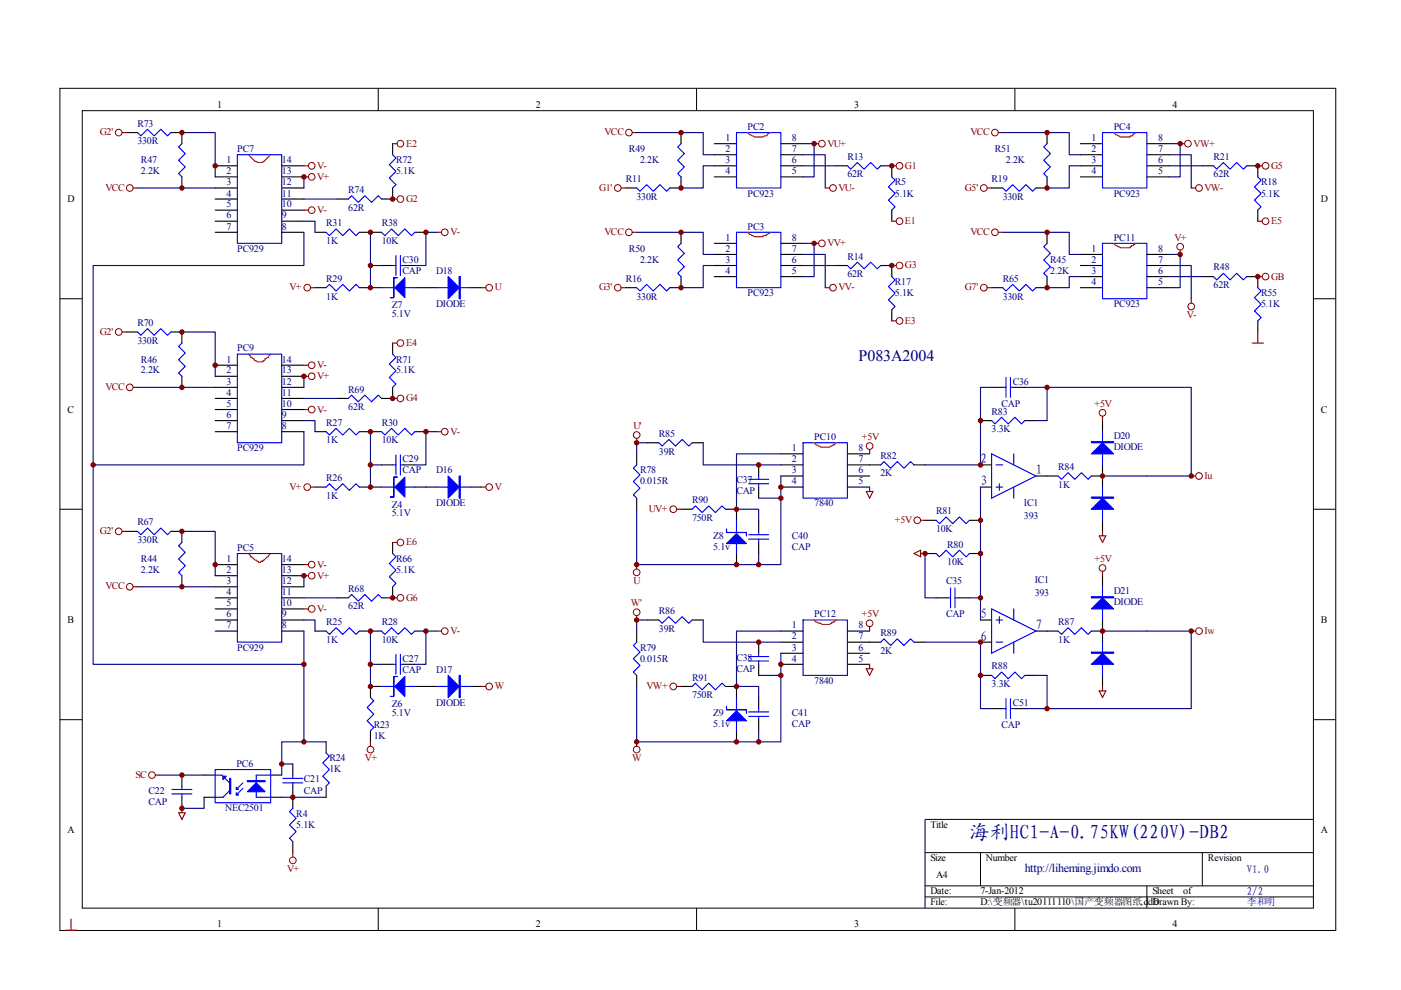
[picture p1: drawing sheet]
<svg xmlns="http://www.w3.org/2000/svg" width="297mm" height="210mm" viewBox="0 0 297 210" stroke-linecap="round" stroke-linejoin="round" font-family="sans-serif">
<g fill="none" stroke="#000" stroke-width=".21">
<path d="M12.7 18.7h270.5v178.6h-270.5zM80.2 18.7v4.7M147.7 18.7v4.7M215.2 18.7v4.7M17.4 23.5h261.1v169h-261.1zM12.7 63.3h4.7M278.4 63.3h4.7M12.7 108h4.7M278.4 108h4.7M12.7 152.6h4.7M278.4 152.6h4.7M278.4 173.7h-82.3v18.8"/>
<path d="M80.2 192.5v4.7M147.7 192.5v4.7M196.1 180.8h82.3M196.1 187.8h82.3M196.1 190.2h82.3M207.9 180.8v7M215.2 192.5v4.7M243.2 187.8v4.7M254.9 180.8v7"/>
</g>
<g fill="none" stroke="#800000" stroke-width=".23">
<path d="M25.9 28.1h.9M28.2 39.9h1M64.4 35.2h1M64.4 37.5h1M83.2 30.5h1M131.7 39.9h.9M134 28.1h1M172.6 30.5h1M175 39.9h.9M189.1 35.2h.9M209.3 39.9h.9M211.6 28.1h1"/>
<path d="M250.2 30.5h1M252.6 39.9h.9M266.7 35.2h.9M64.4 44.6h1M83.2 42.2h1M92.7 49.3h.9M134 49.3h1M172.6 51.6h1M189.1 46.9h.9M189.1 56.3h.9M211.6 49.3h1M250.2 53v.9"/>
<path d="M266.7 46.9h.9M266.7 58.6h.9M25.9 70.4h.9M64.4 79.8h1M64.4 77.4h1M65.8 61h1M83.2 72.7h1M102.1 61h.9M131.7 61h.9M175 61h.9M189.1 68h.9M209.3 61h.9"/>
<path d="M252.6 63.3v1M265.5 72.7h2.4M266.7 70.4v2.3M28.2 82.1h1M64.4 86.8h1M83.2 84.5h1M92.7 91.5h.9M135 92.9v1M184.4 95.3v.9M233.8 88.2v1M25.9 112.7h.9M64.4 119.7h1"/>
<path d="M65.8 103.3h1M83.2 115h1M102.1 103.3h.9M135 119.7v1M143.5 108h.9M183.7 104.2h1.4l-.7 1.4zM184.4 103.3v.9M193.8 117.4l1.4-.7v1.4zM195.2 117.4h.9M195.2 110.3h.9M233 113.6h1.5l-.7 1.4zM233.8 112.7v.9"/>
<path d="M252.6 100.9h.9M28.2 124.4h1M64.4 122.1h1M64.4 129.1h1M83.2 126.8h1M92.7 133.8h.9M135 130.5v1M184.4 132.9v.9M233.8 121.1v1M252.6 133.8h.9M78.5 157.3v.9M102.1 145.5h.9"/>
<path d="M135 157.3v.9M143.5 145.5h.9M183.7 141.8h1.4l-.7 1.4zM184.4 140.9v.9M233 146.5h1.5l-.7 1.4zM233.8 145.5v1M32.9 164.3h1M37.9 172.3h1.4l-.7 1.4zM38.6 171.4v.9M13.9 197.2h2.3M15 194.9v2.3M62.1 180.8v.9"/>
</g>
<g fill="none" stroke="#00f" stroke-width=".23">
<path d="M29.2 28.1l.7 .7 1.4-1.4 1.4 1.4 1.4-1.4 1.4 1.4 .7-.7M38.6 30.5l-.7 .7 1.4 1.4-1.4 1.4 1.4 1.4-1.4 1.4 .7 .7M50.3 32.8h9.4v18.8h-9.4zM83.2 32.8l.8 .7-1.5 1.4 1.5 1.4-1.5 1.4 1.5 1.5-.8 .7M135 39.9l.7 .7 1.4-1.4 1.4 1.4 1.4-1.4 1.4 1.4 .7-.7M144.4 30.5l-.7 .7 1.4 1.4-1.4 1.4 1.4 1.4-1.4 1.4 .7 .7M156.2 28.1h9.4v11.8h-9.4zM179.7 35.2l.7 .7 1.4-1.4 1.4 1.4 1.4-1.4 1.4 1.4 .7-.7M189.1 37.5l.7 .7-1.4 1.4 1.4 1.4-1.4 1.4 1.4 1.5-.7 .7M212.6 39.9l.7 .7 1.4-1.4 1.4 1.4 1.4-1.4 1.4 1.4 .7-.7M222 30.5l-.7 .7 1.4 1.4-1.4 1.4 1.4 1.4-1.4 1.4 .7 .7M233.8 28.1h9.4v11.8h-9.4z"/>
<path d="M257.3 35.2l.7 .7 1.4-1.4 1.4 1.4 1.4-1.4 1.4 1.4 .7-.7M266.7 37.5l.7 .7-1.4 1.4 1.4 1.4-1.4 1.4 1.4 1.5-.7 .7M69.1 49.3l.7 .7 1.5-1.5 1.4 1.5 1.4-1.5 1.4 1.5 .7-.7M73.8 42.2l.7-.7 1.5 1.4 1.4-1.4 1.4 1.4 1.4-1.4 .7 .7M80.9 49.3l.7 .7 1.4-1.5 1.4 1.5 1.4-1.5 1.4 1.5 .8-.7M83.2 56.3h.8M84 54.2v4.2M84.9 54.2v4.2M84.9 56.3h.7M144.4 51.6l-.7 .7 1.4 1.4-1.4 1.4 1.4 1.4-1.4 1.4 .7 .7M156.2 49.3h9.4v11.7h-9.4zM179.7 56.3l.7 .7 1.4-1.4 1.4 1.4 1.4-1.4 1.4 1.4 .7-.7"/>
<path d="M189.1 58.6l.7 .7-1.4 1.5 1.4 1.4-1.4 1.4 1.4 1.4-.7 .7M222 51.6l-.7 .7 1.4 1.4-1.4 1.4 1.4 1.4-1.4 1.4 .7 .7M233.8 51.6h9.4v11.7h-9.4zM257.3 58.6l.7 .7 1.4-1.4 1.4 1.4 1.4-1.4 1.4 1.4 .7-.7M29.2 70.4l.7 .7 1.4-1.4 1.4 1.4 1.4-1.4 1.4 1.4 .7-.7M38.6 72.7l-.7 .7 1.4 1.5-1.4 1.4 1.4 1.4-1.4 1.4 .7 .7M50.3 75.1h9.4v18.8h-9.4zM69.1 61l.7-.7 1.5 1.4 1.4-1.4 1.4 1.4 1.4-1.4 .7 .7M80.9 61h7.1M83.2 75.1l.8 .7-1.5 1.4 1.5 1.4-1.5 1.4 1.5 1.4-.8 .7M92.7 61h7M135 61l.7 .7 1.4-1.4 1.4 1.4 1.4-1.4 1.4 1.4 .7-.7"/>
<path d="M212.6 61l.7 .7 1.4-1.4 1.4 1.4 1.4-1.4 1.4 1.4 .7-.7M266.7 61l.7 .7-1.4 1.4 1.4 1.4-1.4 1.4 1.4 1.4-.7 .7M69.1 91.5l.7 .7 1.5-1.4 1.4 1.4 1.4-1.4 1.4 1.4 .7-.7M73.8 84.5l.7-.7 1.5 1.4 1.4-1.4 1.4 1.4 1.4-1.4 .7 .7M80.9 91.5l.7 .7 1.4-1.4 1.4 1.4 1.4-1.4 1.4 1.4 .8-.7M83.2 98.6h.8M84 96.5v4.2M84.9 96.5v4.2M84.9 98.6h.7M135 98.6l-.7 .7 1.4 1.4-1.4 1.4 1.4 1.4-1.4 1.4 .7 .7M139.7 93.9l.7 .7 1.4-1.4 1.4 1.4 1.4-1.4 1.4 1.4 .7-.7M170.3 93.9h9.4v11.7h-9.4z"/>
<path d="M186.7 98.6l.7-.7 1.4 1.4 1.4-1.4 1.5 1.4 1.4-1.4 .7 .7M210.2 89.2l.7 .7 1.5-1.4 1.4 1.4 1.4-1.4 1.4 1.4 .7-.7M210.2 96.2l9.4 4.7-9.4 4.7zM211.2 98.6h1.4M212.6 82.1h.7M213.3 80v4.2M214.2 82.1h.7M214.2 80v4.2M214.9 96.2v2.4M233.8 91.5v7.1M29.2 112.7l.7 .7 1.4-1.4 1.4 1.4 1.4-1.4 1.4 1.4 .7-.7M38.6 115l-.7 .7 1.4 1.4-1.4 1.4 1.4 1.4-1.4 1.5 .7 .7"/>
<path d="M50.3 117.4h9.4v18.8h-9.4zM69.1 103.3l.7-.7 1.5 1.4 1.4-1.4 1.4 1.4 1.4-1.4 .7 .7M80.9 103.3h7.1M83.2 117.4l.8 .7-1.5 1.4 1.5 1.4-1.5 1.4 1.5 1.4-.8 .7M92.7 103.3h7M146.7 108l.7-.7 1.5 1.4 1.4-1.4 1.4 1.4 1.4-1.4 .7 .7M156.2 110.3v7.1M158.7 113.4h4.3M158.7 114.3h4.3M158.7 102.6h4.3M158.7 101.6h4.3M160.9 100.9v.7"/>
<path d="M160.9 102.6v.7M160.9 112.7v.7M160.9 114.3v.7M198.5 117.4l.7 .7 1.4-1.4 1.4 1.4 1.4-1.4 1.4 1.4 .7-.7M198.5 110.3l.7 .7 1.4-1.4 1.4 1.4 1.4-1.4 1.4 1.4 .7-.7M211.2 103.3h1.4M211.9 102.6v1.4M214.9 103.3v2.3M224.3 100.9l.8 .7 1.4-1.4 1.4 1.4 1.4-1.4 1.4 1.4 .7-.7M233.8 103.3v7M69.1 133.8l.7 .7 1.5-1.4 1.4 1.4 1.4-1.4 1.4 1.4 .7-.7M73.8 126.8l.7-.7 1.5 1.4 1.4-1.4 1.4 1.4 1.4-1.4 .7 .7"/>
<path d="M80.9 133.8l.7 .7 1.4-1.4 1.4 1.4 1.4-1.4 1.4 1.4 .8-.7M84 138.7v4.3M84.9 138.7v4.3M135 136.2l-.7 .7 1.4 1.4-1.4 1.4 1.4 1.4-1.4 1.4 .7 .7M139.7 131.5l.7 .7 1.4-1.4 1.4 1.4 1.4-1.4 1.4 1.4 .7-.7M158.7 139.2h4.3M160.9 138.5v.7M170.3 131.5h9.4v11.7h-9.4zM186.7 136.2l.7-.8 1.4 1.5 1.4-1.5 1.5 1.5 1.4-1.5 .7 .8M200.8 126.8h.7M201.5 124.6v4.3M202.5 126.8h.7"/>
<path d="M202.5 124.6v4.3M210.2 129.1l9.4 4.7-9.4 4.7zM211.2 136.2h1.4M211.2 131.5h1.4M211.9 130.8v1.4M214.9 129.1v2.4M214.9 136.2v2.3M224.3 133.8l.8 .7 1.4-1.4 1.4 1.4 1.4-1.4 1.4 1.4 .7-.7M233.8 124.4v7.1M233.8 136.2v7M69.1 159.6l.7 .7-1.4 1.5 1.4 1.4-1.4 1.4 1.4 1.4-.7 .7M78.5 147.9l.8 .7-1.5 1.4 1.5 1.4-1.5 1.4 1.5 1.4-.8 .7"/>
<path d="M80.9 145.5h7.1M83.2 140.9h.8M84.9 140.9h.7M92.7 145.5h7M146.7 145.5l.7-.7 1.5 1.5 1.4-1.5 1.4 1.5 1.4-1.5 .7 .7M156.2 147.9v7M158.7 150.9h4.3M158.7 151.9h4.3M158.7 140.1h4.3M160.9 140.1v.8M160.9 150.2v.7M160.9 151.9v.7"/>
<path d="M210.2 143.2l.7 .7 1.5-1.4 1.4 1.4 1.4-1.4 1.4 1.4 .7-.7M212.6 150.2h.7M213.3 148.1v4.3M214.2 148.1v4.3M214.2 150.2h.7M36.4 167.4h4.3M36.4 168.3h4.3M38.6 166.7v.7M38.6 168.3v.7M45.6 163.2h11.8v7h-11.8zM45.6 164.3h1.4l1.7 1.7M48.7 167.6l-1.4 1.4h-1.7"/>
<path d="M51.5 166l-1.4 1.4M51.5 167.2l-1.4 1.4M57.4 164.3h-3.1v4.7h3.1M60 166h4.2M60 165h4.2M62.1 171.4l-.7 .7 1.4 1.4-1.4 1.4 1.4 1.4-1.4 1.4 .7 .7M62.1 164.3v.7M62.1 166v.7"/>
</g>
<g fill="none" stroke="#000" stroke-width=".23">
<path d="M26.8 28.1h2.4M36.2 28.1h2.4v2.4M38.6 37.5v2.4M45.6 35.2h4.7M45.6 37.5h4.7M45.6 39.9h4.7M59.7 35.2h4.7M59.7 37.5h4.7M59.7 39.9h4.7M83.2 30.5v2.3M83.2 39.9v2.3h-2.3M132.6 39.9h2.4"/>
<path d="M144.4 28.1v2.4M144.4 37.5v2.4h-2.4M151.4 30.5h4.8M151.4 32.8h4.8M151.4 35.2h4.8M151.4 37.5h4.8M165.6 30.5h4.7M165.6 32.8h4.7M165.6 35.2h4.7M165.6 37.5h4.7M177.3 35.2h2.4M186.7 35.2h2.4v2.3"/>
<path d="M210.2 39.9h2.4M222 37.5v2.4h-2.4M222 28.1v2.4M229 30.5h4.8M229 32.8h4.8M229 35.2h4.8M229 37.5h4.8M243.2 30.5h4.7M243.2 32.8h4.7M243.2 35.2h4.7M243.2 37.5h4.7M254.9 35.2h2.4"/>
<path d="M264.3 35.2h2.4v2.3M45.6 42.2h4.7M45.6 44.6h4.7M45.6 46.9h4.7M45.6 49.3h4.7M59.7 42.2h4.7M59.7 44.6h4.7M59.7 46.9h4.7M59.7 49.3h4.7M66.8 49.3h2.3M71.5 42.2h2.3M76.2 49.3h4.7"/>
<path d="M80.9 56.3h2.3M85.6 56.3h2.4M88 49.3h2.3M144.4 49.3v2.3M144.4 58.6v2.4h-2.4M151.4 58.6h4.8M151.4 53.9h4.8M151.4 56.3h4.8M151.4 51.6h4.8M165.6 58.6h4.7M165.6 53.9h4.7M165.6 56.3h4.7"/>
<path d="M165.6 51.6h4.7M177.3 56.3h2.4M186.7 56.3h2.4v2.3M189.1 44.6v2.3M222 58.6v2.4h-2.4M222 49.3v2.3M229 58.6h4.8M229 53.9h4.8M229 56.3h4.8M243.2 58.6h4.7M243.2 53.9h4.7M243.2 56.3h4.7"/>
<path d="M254.9 58.6h2.4M264.3 58.6h2.4v2.4M266.7 44.6v2.3M26.8 70.4h2.4M36.2 70.4h2.4v2.3M38.6 79.8v2.3M45.6 77.4h4.7M45.6 79.8h4.7M59.7 77.4h4.7M59.7 79.8h4.7M66.8 61h2.3M76.2 61h4.7"/>
<path d="M83.2 72.7v2.4M88 61h4.7M99.7 61h2.4M132.6 61h2.4M189.1 65.7v2.3M210.2 61h2.4M229 61h4.8M243.2 61h4.7M266.7 68v2.4M45.6 82.1h4.7M45.6 84.5h4.7M45.6 86.8h4.7"/>
<path d="M45.6 89.2h4.7M45.6 91.5h4.7M59.7 82.1h4.7M59.7 84.5h4.7M59.7 86.8h4.7M59.7 89.2h4.7M59.7 91.5h4.7M66.8 91.5h2.3M71.5 84.5h2.3M76.2 91.5h4.7M80.9 98.6h2.3M83.2 82.1v2.4h-2.3"/>
<path d="M85.6 98.6h2.4M88 91.5h2.3M135 96.2v2.4M137.3 93.9h2.4M146.7 93.9h2.4M160.9 98.6v2.3M165.6 98.6h4.7M165.6 96.2h4.7M179.7 98.6h7M179.7 96.2h4.7M193.8 98.6h2.3M207.9 89.2h2.3"/>
<path d="M207.9 98.6h2.3M210.2 82.1h2.4M214.9 82.1h2.4M217.3 89.2h2.3M233.8 89.2v2.3M233.8 98.6v4.7M26.8 112.7h2.4M36.2 112.7h2.4v2.3M45.6 119.7h4.7M59.7 119.7h4.7M66.8 103.3h2.3M76.2 103.3h4.7"/>
<path d="M83.2 115v2.4M88 103.3h4.7M99.7 103.3h2.4M135 105.6v2.4M144.4 108h2.3M153.8 108h2.4v2.3M156.2 117.4v2.3M160.9 103.3v2.3M160.9 110.3v2.4M160.9 115v2.4M165.6 103.3h4.7M165.6 100.9h4.7"/>
<path d="M179.7 103.3h4.7M179.7 100.9h4.7M196.1 117.4h2.4M196.1 110.3h2.4M205.5 117.4h2.4M205.5 110.3h2.4M207.9 103.3h2.3M219.6 100.9h4.7M231.4 100.9h2.4M233.8 110.3v2.4M38.6 122.1v2.3M45.6 122.1h4.7"/>
<path d="M45.6 124.4h4.7M45.6 126.8h4.7M45.6 129.1h4.7M45.6 131.5h4.7M45.6 133.8h4.7M59.7 122.1h4.7M59.7 124.4h4.7M59.7 126.8h4.7M59.7 129.1h4.7M59.7 131.5h4.7M59.7 133.8h4.7M66.8 133.8h2.3"/>
<path d="M71.5 126.8h2.3M76.2 133.8h4.7M83.2 124.4v2.4h-2.3M88 133.8h2.3M135 133.8v2.4M137.3 131.5h2.4M146.7 131.5h2.4M160.9 136.2v2.3M165.6 133.8h4.7M165.6 136.2h4.7M165.6 138.5h4.7M179.7 133.8h4.7"/>
<path d="M179.7 136.2h7M179.7 138.5h4.7M193.8 136.2h2.3M198.5 126.8h2.3M203.2 126.8h2.3M207.9 131.5h2.3M207.9 136.2h2.3M219.6 133.8h4.7M231.4 133.8h2.4M233.8 122.1v2.3M233.8 131.5v4.7M69.1 157.3v2.3"/>
<path d="M78.5 154.9v2.4M80.9 145.5h-2.4v2.4M80.9 140.9h2.3M85.6 140.9h2.4M88 145.5h4.7M99.7 145.5h2.4M135 143.2v2.3M144.4 145.5h2.3M153.8 145.5h2.4v2.4M156.2 154.9v2.4M160.9 140.9v2.3M160.9 147.9v2.3"/>
<path d="M160.9 152.6v2.3M165.6 140.9h4.7M179.7 140.9h4.7M207.9 143.2h2.3M210.2 150.2h2.4M214.9 150.2h2.4M217.3 143.2h2.3M233.8 143.2v2.3M38.6 164.3v2.4M38.6 169v2.4M43.3 169h2.3M43.3 164.3h2.3"/>
<path d="M57.4 169h2.3M57.4 164.3h2.3M62.1 162v2.3M62.1 166.7v4.7M62.1 178.4v2.4M69.1 166.7v2.3"/>
</g>
<path d="M52.7 32.8l.2 .2a3.7 3.7 0 0 0 1.9 1.5h.9v-.3h.3l1.4-1.4M158.5 28.1a2.75 2.75 0 0 0 2.4 .9h.9l.2-.2h.5l.2-.2v-.3l.5-.2M236.1 28.1a2.68 2.68 0 0 0 2.1 .9h1.4v-.2h.5l.2-.5 .5-.2M158.5 49.3a2.75 2.75 0 0 0 2.4 .9h.9v-.2h.7v-.3l.7-.2v-.2M236.1 51.6a2.67 2.67 0 0 0 2.1 .9h1.4l.3-.4h.4v-.3h.3l.2-.2M52.7 75.1l.4 .5v.2l.8 .2a1.26 1.26 0 0 0 1.6 .7h.2v-.2l.5-.2v-.3l.7-.2v-.2l.5-.5M172.6 93.9a2.68 2.68 0 0 0 2.1 .9 2.17 2.17 0 0 0 1.9-.5h.2v-.2l.5-.2M52.7 117.4l.4 .4v.3h.3l.7 .7 .7 .2v.2h.5v-.2h.4v-.2h.3l.7-.7h.2v-.3l.5-.4M172.6 131.5l.5 .4 .5 .3h.4l.3 .2h1.6l.5-.2v-.3h.4v-.2h.3l.2-.2" fill="none" stroke="#f00" stroke-width=".23"/>
<g fill="none" stroke="#800000" stroke-width=".21">
<circle cx="25.2" cy="28.1" r=".71"/>
<circle cx="27.5" cy="39.9" r=".71"/>
<circle cx="66.1" cy="35.2" r=".71"/>
<circle cx="66.1" cy="37.5" r=".7"/>
<circle cx="84.9" cy="30.5" r=".7"/>
<circle cx="131" cy="39.9" r=".71"/>
<circle cx="133.3" cy="28.1" r=".7"/>
<circle cx="174.3" cy="30.5" r=".71"/>
<circle cx="176.6" cy="39.9" r=".7"/>
<circle cx="190.7" cy="35.2" r=".71"/>
<circle cx="208.6" cy="39.9" r=".71"/>
<circle cx="210.9" cy="28.1" r=".7"/>
<circle cx="251.9" cy="30.5" r=".71"/>
<circle cx="254.2" cy="39.9" r=".7"/>
<circle cx="268.3" cy="35.2" r=".71"/>
<circle cx="66.1" cy="44.6" r=".7"/>
<circle cx="84.9" cy="42.2" r=".7"/>
<circle cx="94.3" cy="49.2" r=".71"/>
<circle cx="133.3" cy="49.2" r=".71"/>
<circle cx="174.3" cy="51.6" r=".71"/>
<circle cx="190.7" cy="46.9" r=".71"/>
<circle cx="190.7" cy="56.3" r=".71"/>
<circle cx="210.9" cy="49.2" r=".71"/>
<circle cx="250.2" cy="52.3" r=".71"/>
<circle cx="268.3" cy="46.9" r=".71"/>
<circle cx="268.3" cy="58.6" r=".71"/>
<circle cx="25.2" cy="70.4" r=".71"/>
<circle cx="65.1" cy="61" r=".7"/>
<circle cx="66.1" cy="79.8" r=".71"/>
<circle cx="66.1" cy="77.4" r=".7"/>
<circle cx="84.9" cy="72.7" r=".7"/>
<circle cx="103.7" cy="61" r=".71"/>
<circle cx="131" cy="61" r=".71"/>
<circle cx="176.6" cy="61" r=".7"/>
<circle cx="190.7" cy="68" r=".71"/>
<circle cx="208.6" cy="61" r=".71"/>
<circle cx="252.6" cy="65" r=".71"/>
<circle cx="27.5" cy="82.1" r=".71"/>
<circle cx="66.1" cy="86.8" r=".7"/>
<circle cx="84.9" cy="84.5" r=".7"/>
<circle cx="94.3" cy="91.5" r=".71"/>
<circle cx="135" cy="92.2" r=".7"/>
<circle cx="184.4" cy="94.6" r=".71"/>
<circle cx="233.8" cy="87.5" r=".71"/>
<circle cx="25.2" cy="112.7" r=".71"/>
<circle cx="65.1" cy="103.3" r=".7"/>
<circle cx="66.1" cy="119.7" r=".7"/>
<circle cx="84.9" cy="115" r=".7"/>
<circle cx="103.7" cy="103.3" r=".71"/>
<circle cx="142.7" cy="108" r=".71"/>
<circle cx="194.5" cy="110.3" r=".71"/>
<circle cx="254.2" cy="100.9" r=".7"/>
<circle cx="27.5" cy="124.4" r=".71"/>
<circle cx="66.1" cy="129.1" r=".71"/>
<circle cx="66.1" cy="122.1" r=".7"/>
<circle cx="84.9" cy="126.8" r=".71"/>
<circle cx="94.3" cy="133.8" r=".71"/>
<circle cx="135" cy="129.8" r=".71"/>
<circle cx="135" cy="121.4" r=".7"/>
<circle cx="184.4" cy="132.2" r=".71"/>
<circle cx="233.8" cy="120.4" r=".71"/>
<circle cx="254.2" cy="133.8" r=".7"/>
<circle cx="78.5" cy="158.9" r=".71"/>
<circle cx="103.7" cy="145.5" r=".71"/>
<circle cx="135" cy="158.9" r=".7"/>
<circle cx="142.7" cy="145.5" r=".71"/>
<circle cx="32.2" cy="164.3" r=".71"/>
<circle cx="62.1" cy="182.4" r=".71"/>
</g>
<g fill="none" stroke="#000080" stroke-width=".23">
<path d="M29.2 39.9h16.4M38.6 28.1h7v9.4M64.4 37.5v2.4M135 28.1h14.1v4.7h2.3M151.4 35.2h-2.3v4.7h-4.7M170.3 30.5h2.3v7h-2.3M170.3 32.8h4.7v7.1M170.3 35.2h7M212.6 28.1h14.1v4.7h2.3M229 35.2h-2.3v4.7h-4.7M247.9 30.5h2.3v7h-2.3M247.9 32.8h4.7v7.1"/>
<path d="M247.9 35.2h7M64.4 46.9h2.4v2.4M64.4 49.3v7h-44.6v84.6h44.6M64.4 42.2h7.1M78.5 49.3v11.7M78.5 56.3h2.4M92.7 49.3h-2.4v7h-2.3M135 49.3h14.1v4.6h2.3M151.4 56.3h-2.3v4.7h-4.7M170.3 51.6h2.3v7h-2.3M170.3 53.9h4.7v7.1M170.3 56.3h7"/>
<path d="M212.6 49.3h14.1v4.6h2.3M229 58.6h-2.3v2.4h-4.7M247.9 53.9h2.3v7.1h-2.3M247.9 56.3h4.7v7M247.9 58.6h7M38.6 70.4h7v9.4M64.4 79.8v2.3M29.2 82.1h16.4M64.4 89.2h2.4v2.3M64.4 91.5v7.1h-44.6M64.4 84.5h7.1M78.5 91.5v11.8"/>
<path d="M78.5 98.6h2.4M92.7 91.5h-2.4v7.1h-2.3M137.3 93.9h-2.3v2.3M149.1 93.9v4.7h16.5M165.6 96.2h-9.4v11.8h4.7v2.3M210.2 82.1h-2.3v16.5h-11.8M217.3 82.1h4.7v7.1h-2.4M222 82.1h30.6v18.8h-18.8M38.6 112.7h7v9.4M160.9 117.4v2.3M165.6 100.9v4.7h-4.7M165.6 105.6v14.1h-30.6v-11.7"/>
<path d="M196.1 117.4v9.4h2.4M207.9 103.3v28.2M29.2 124.4h16.4M64.4 131.5h2.4v2.3M64.4 126.8h7.1M64.4 122.1v2.3M64.4 133.8v23.5M78.5 133.8v11.7M92.7 133.8h-2.4v7.1h-2.3M137.3 131.5h-2.3v2.3M149.1 131.5v4.7h16.5M165.6 138.5v4.7h-4.7"/>
<path d="M165.6 133.8h-9.4v11.7h4.7v2.4M196.1 136.2h11.8v14h2.3M205.5 126.8h2.4M233.8 133.8h18.8v16.4h-30.6v-7h-2.4M69.1 157.3h-9.4v7M78.5 140.9h2.4M160.9 154.9v2.4M165.6 143.2v14.1h-30.6v-11.8M217.3 150.2h4.7M33.9 164.3h9.4M43.3 169v2.4h-4.7M59.7 162h2.4"/>
<path d="M59.7 169h9.4"/>
</g>
<g fill="#00f" stroke="#00f" stroke-width=".23">
<path d="M52.4 167.9l1.9-1.9 1.9 1.9z"/>
<path d="M50.1 168.1l.5 .5h-.5z"/>
<path d="M50.1 166.9l.5 .5h-.5z"/>
<path d="M47.3 164.6h.7l-.7 .7z"/>
<path d="M95 143.2l2.4 2.3-2.4 2.4z"/>
<path d="M83.7 145.5l2.1-2.1v4.3z"/>
<path d="M95 58.6l2.4 2.4-2.4 2.3z"/>
<path d="M83.7 61l2.1-2.1v4.2z"/>
<path d="M95 100.9l2.4 2.4-2.4 2.3z"/>
<path d="M83.7 103.3l2.1-2.1v4.2z"/>
<path d="M154 115.3l2.2-2.2 2.1 2.2z"/>
<path d="M231.4 96.2l2.4-2.3 2.3 2.3z"/>
<path d="M231.4 108l2.4-2.4 2.3 2.4z"/>
<path d="M154 152.8l2.2-2.1 2.1 2.1z"/>
<path d="M231.4 129.1l2.4-2.3 2.3 2.3z"/>
<path d="M231.4 140.9l2.4-2.4 2.3 2.4z"/>
<path d="M52.4 165.5h3.8v.2h-3.8z" fill-rule="evenodd"/>
<path d="M48.7 165h.2v3.3h-.2z" fill-rule="evenodd"/>
<path d="M97.4 143.2h.2v4.7h-.2z" fill-rule="evenodd"/>
<path d="M83.5 143.4h.7h-.7v4.3h-.7h.7z" fill-rule="evenodd"/>
<path d="M97.4 58.6h.2v4.7h-.2z" fill-rule="evenodd"/>
<path d="M83.5 58.9h.7h-.7v4.2h-.7h.7z" fill-rule="evenodd"/>
<path d="M97.4 100.9h.2v4.7h-.2z" fill-rule="evenodd"/>
<path d="M83.5 101.2h.7h-.7v4.2h-.7h.7z" fill-rule="evenodd"/>
<path d="M154 112.2v.7h4.3v.7v-.7h-4.3z" fill-rule="evenodd"/>
<path d="M231.4 93.6h4.7v.3h-4.7z" fill-rule="evenodd"/>
<path d="M231.4 105.4h4.7v.2h-4.7z" fill-rule="evenodd"/>
<path d="M154 149.8v.7h4.3v.7v-.7h-4.3z" fill-rule="evenodd"/>
<path d="M231.4 126.5h4.7v.3h-4.7z" fill-rule="evenodd"/>
<path d="M231.4 138.3h4.7v.2h-4.7z" fill-rule="evenodd"/>
</g>
<g fill="#800000" stroke="#800000" stroke-width=".21">
<circle cx="144.4" cy="39.9" r=".47"/>
<circle cx="144.4" cy="28.1" r=".47"/>
<circle cx="189.1" cy="35.2" r=".47"/>
<circle cx="172.6" cy="30.5" r=".47"/>
<circle cx="45.6" cy="35.2" r=".47"/>
<circle cx="64.4" cy="37.5" r=".47"/>
<circle cx="83.2" cy="42.2" r=".47"/>
<circle cx="38.6" cy="39.9" r=".47"/>
<circle cx="38.6" cy="28.1" r=".47"/>
<circle cx="78.5" cy="49.3" r=".47"/>
<circle cx="90.3" cy="49.3" r=".47"/>
<circle cx="78.5" cy="56.3" r=".47"/>
<circle cx="45.6" cy="77.4" r=".47"/>
<circle cx="64.4" cy="79.8" r=".47"/>
<circle cx="38.6" cy="82.1" r=".47"/>
<circle cx="38.6" cy="70.4" r=".47"/>
<circle cx="78.5" cy="91.5" r=".47"/>
<circle cx="90.3" cy="91.5" r=".47"/>
<circle cx="78.5" cy="98.6" r=".47"/>
<circle cx="45.6" cy="119.7" r=".47"/>
<circle cx="64.4" cy="122.1" r=".47"/>
<circle cx="38.6" cy="124.4" r=".47"/>
<circle cx="38.6" cy="112.7" r=".47"/>
<circle cx="78.5" cy="145.5" r=".47"/>
<circle cx="78.5" cy="133.8" r=".47"/>
<circle cx="90.3" cy="133.8" r=".47"/>
<circle cx="78.5" cy="140.8" r=".47"/>
<circle cx="78.5" cy="61" r=".47"/>
<circle cx="78.5" cy="103.3" r=".47"/>
<circle cx="38.6" cy="171.4" r=".47"/>
<circle cx="38.6" cy="164.3" r=".47"/>
<circle cx="59.7" cy="162" r=".47"/>
<circle cx="64.4" cy="157.3" r=".47"/>
<circle cx="64.4" cy="140.8" r=".47"/>
<circle cx="19.8" cy="98.6" r=".47"/>
<circle cx="83.2" cy="84.5" r=".47"/>
<circle cx="83.2" cy="126.8" r=".47"/>
<circle cx="144.4" cy="61" r=".47"/>
<circle cx="144.4" cy="49.2" r=".47"/>
<circle cx="189.1" cy="56.3" r=".47"/>
<circle cx="172.6" cy="51.6" r=".47"/>
<circle cx="266.7" cy="58.6" r=".47"/>
<circle cx="250.2" cy="53.9" r=".47"/>
<circle cx="222" cy="61" r=".47"/>
<circle cx="222" cy="49.3" r=".47"/>
<circle cx="222" cy="39.9" r=".47"/>
<circle cx="222" cy="28.1" r=".47"/>
<circle cx="266.7" cy="35.2" r=".47"/>
<circle cx="250.2" cy="30.5" r=".47"/>
<circle cx="62.1" cy="169" r=".47"/>
<circle cx="165.6" cy="103.3" r=".47"/>
<circle cx="156.1" cy="108" r=".47"/>
<circle cx="160.9" cy="98.6" r=".47"/>
<circle cx="156.1" cy="119.7" r=".47"/>
<circle cx="165.6" cy="105.6" r=".47"/>
<circle cx="160.9" cy="119.7" r=".47"/>
<circle cx="165.6" cy="140.8" r=".47"/>
<circle cx="156.1" cy="145.5" r=".47"/>
<circle cx="160.9" cy="136.2" r=".47"/>
<circle cx="156.1" cy="157.3" r=".47"/>
<circle cx="165.6" cy="143.2" r=".47"/>
<circle cx="160.9" cy="157.3" r=".47"/>
<circle cx="135" cy="131.5" r=".47"/>
<circle cx="135" cy="157.3" r=".47"/>
<circle cx="135" cy="93.9" r=".47"/>
<circle cx="135" cy="119.7" r=".47"/>
<circle cx="233.8" cy="133.8" r=".47"/>
<circle cx="233.8" cy="100.9" r=".47"/>
<circle cx="207.9" cy="98.6" r=".47"/>
<circle cx="207.9" cy="89.2" r=".47"/>
<circle cx="207.9" cy="136.2" r=".47"/>
<circle cx="207.9" cy="143.2" r=".47"/>
<circle cx="207.9" cy="110.3" r=".47"/>
<circle cx="207.9" cy="117.4" r=".47"/>
<circle cx="207.9" cy="126.8" r=".47"/>
<circle cx="196.1" cy="117.4" r=".47"/>
<circle cx="222" cy="82.1" r=".47"/>
<circle cx="222" cy="150.2" r=".47"/>
<circle cx="252.6" cy="133.8" r=".47"/>
<circle cx="252.6" cy="100.9" r=".47"/>
</g>
<text font-size="4.2" fill="#000080" x="205.6" y="177.8">海利HC1-A-0.75KW(220V)-DB2</text>
<text font-size="3.4" fill="#000080" x="182" y="76.6">P083A2004</text>
<g font-size="2.8" fill="#000080">
<text x="207.9" y="98.2">2</text>
<text x="219.6" y="100.6">1</text>
<text x="207.9" y="102.9">3</text>
<text x="207.9" y="131.1">5</text>
<text x="207.9" y="135.8">6</text>
<text x="219.6" y="133.4">7</text>
</g>
<text font-size="2.5" fill="#000080" x="217.3" y="184.8">http://liheming.jimdo.com</text>
<g font-size="2.3" fill="#000080">
<text x="264.3" y="185.2">V1.0</text>
<text x="264.3" y="189.8">2/2</text>
</g>
<g font-size="2.1">
<text x="46.1" y="22.9">1</text>
<text x="113.6" y="22.9">2</text>
<text x="181.1" y="22.9">3</text>
<text x="248.6" y="22.9">4</text>
<text x="14.3" y="42.8">D</text>
<text x="280.1" y="42.8">D</text>
<text x="14.3" y="87.5">C</text>
<text x="280.1" y="87.5">C</text>
<text x="14.3" y="132.1">B</text>
<text x="280.1" y="132.1">B</text>
<text x="14.3" y="176.7">A</text>
<text x="197.3" y="175.5">Title</text>
<text x="280.1" y="176.7">A</text>
<text x="197.3" y="182.6">Size</text>
<text x="209" y="182.6">Number</text>
<text x="256.1" y="182.6">Revision</text>
<text x="197.3" y="189.6">Date:</text>
<text x="197.3" y="192">File:</text>
<text x="198.5" y="186.1">A4</text>
<text x="207.9" y="189.6">7-Jan-2012</text>
<text x="207.9" y="192">D:\变频器\tu20111110\国产变频器图纸.ddb</text>
<text x="244.3" y="189.6">Sheet</text>
<text x="244.3" y="192">Drawn By:</text>
<text x="250.9" y="189.6">of</text>
<text x="46.1" y="196.6">1</text>
<text x="113.6" y="196.6">2</text>
<text x="181.1" y="196.6">3</text>
<text x="248.6" y="196.6">4</text>
</g>
<g font-size="2.1" fill="#800000">
<text x="21.2" y="28.7">G2'</text>
<text x="128.2" y="28.7">VCC</text>
<text x="205.7" y="28.7">VCC</text>
<text x="67.2" y="35.7">V-</text>
<text x="86.1" y="31.1">E2</text>
<text x="175.4" y="31.1">VU+</text>
<text x="191.9" y="35.7">G1</text>
<text x="253.1" y="31.1">VW+</text>
<text x="269.5" y="35.7">G5</text>
<text x="22.4" y="40.5">VCC</text>
<text x="67.2" y="38.1">V+</text>
<text x="127" y="40.5">G1'</text>
<text x="177.8" y="40.5">VU-</text>
<text x="204.6" y="40.5">G5'</text>
<text x="255.4" y="40.5">VW-</text>
<text x="67.2" y="45.1">V-</text>
<text x="86.1" y="42.8">G2</text>
<text x="191.9" y="47.5">E1</text>
<text x="269.5" y="47.5">E5</text>
<text x="95.5" y="49.9">V-</text>
<text x="128.2" y="49.9">VCC</text>
<text x="175.4" y="52.2">VV+</text>
<text x="205.7" y="49.9">VCC</text>
<text x="249" y="51.1">V+</text>
<text x="191.9" y="56.9">G3</text>
<text x="269.5" y="59.3">GB</text>
<text x="61.4" y="61.6">V+</text>
<text x="104.9" y="61.6">U</text>
<text x="127" y="61.6">G3'</text>
<text x="177.8" y="61.6">VV-</text>
<text x="204.6" y="61.6">G7'</text>
<text x="21.2" y="71">G2'</text>
<text x="191.9" y="68.7">E3</text>
<text x="251.6" y="67.5">V-</text>
<text x="86.1" y="73.3">E4</text>
<text x="22.4" y="82.7">VCC</text>
<text x="67.2" y="80.4">V+</text>
<text x="67.2" y="78.1">V-</text>
<text x="67.2" y="87.5">V-</text>
<text x="86.1" y="85.1">G4</text>
<text x="232.1" y="86.3">+5V</text>
<text x="95.5" y="92.1">V-</text>
<text x="134.3" y="90.9">U'</text>
<text x="182.7" y="93.3">+5V</text>
<text x="255.4" y="101.5">Iu</text>
<text x="61.4" y="103.9">V+</text>
<text x="104.9" y="103.9">V</text>
<text x="21.2" y="113.3">G2'</text>
<text x="137.6" y="108.6">UV+</text>
<text x="189.7" y="110.9">+5V</text>
<text x="86.1" y="115.6">E6</text>
<text x="232.1" y="119.1">+5V</text>
<text x="22.4" y="125">VCC</text>
<text x="67.2" y="122.7">V+</text>
<text x="67.2" y="120.3">V-</text>
<text x="134.3" y="123.9">U</text>
<text x="67.2" y="129.7">V-</text>
<text x="86.1" y="127.4">G6</text>
<text x="133.8" y="128.5">W'</text>
<text x="182.7" y="130.9">+5V</text>
<text x="95.5" y="134.4">V-</text>
<text x="255.4" y="134.4">Iw</text>
<text x="104.9" y="146.1">W</text>
<text x="137.1" y="146.1">VW+</text>
<text x="77.4" y="161.4">V+</text>
<text x="134" y="161.4">W</text>
<text x="28.7" y="164.9">SC</text>
<text x="60.9" y="184.9">V+</text>
</g>
<g font-size="2.1" fill="#000080">
<text x="29.1" y="26.9">R73</text>
<text x="153.8" y="29.9">1</text>
<text x="158.5" y="27.5">PC2</text>
<text x="167.9" y="29.9">8</text>
<text x="231.4" y="29.9">1</text>
<text x="236.1" y="27.5">PC4</text>
<text x="245.5" y="29.9">8</text>
<text x="29.1" y="30.6">330R</text>
<text x="29.9" y="34.6">R47</text>
<text x="48" y="34.6">1</text>
<text x="50.3" y="32.3">PC7</text>
<text x="59.8" y="34.6">14</text>
<text x="84" y="34.6">R72</text>
<text x="133.3" y="32.3">R49</text>
<text x="135.7" y="34.6">2.2K</text>
<text x="153.8" y="32.3">2</text>
<text x="153.8" y="34.6">3</text>
<text x="167.9" y="34.6">6</text>
<text x="167.9" y="32.3">7</text>
<text x="179.7" y="33.9">R13</text>
<text x="210.9" y="32.3">R51</text>
<text x="213.3" y="34.6">2.2K</text>
<text x="231.4" y="32.3">2</text>
<text x="231.4" y="34.6">3</text>
<text x="245.5" y="34.6">6</text>
<text x="245.5" y="32.3">7</text>
<text x="257.3" y="33.9">R21</text>
<text x="29.9" y="36.9">2.2K</text>
<text x="48" y="36.9">2</text>
<text x="48" y="39.3">3</text>
<text x="48" y="41.7">4</text>
<text x="59.8" y="41.7">11</text>
<text x="59.8" y="39.3">12</text>
<text x="59.8" y="36.9">13</text>
<text x="73.8" y="40.9">R74</text>
<text x="84" y="36.9">5.1K</text>
<text x="132.7" y="38.6">R11</text>
<text x="153.8" y="36.9">4</text>
<text x="158.5" y="41.7">PC923</text>
<text x="167.9" y="36.9">5</text>
<text x="179.7" y="37.6">62R</text>
<text x="189.7" y="39.3">R5</text>
<text x="189.7" y="41.7">5.1K</text>
<text x="210.2" y="38.6">R19</text>
<text x="231.4" y="36.9">4</text>
<text x="236.1" y="41.7">PC923</text>
<text x="245.5" y="36.9">5</text>
<text x="257.3" y="37.6">62R</text>
<text x="267.4" y="39.3">R18</text>
<text x="267.4" y="41.7">5.1K</text>
<text x="48" y="44">5</text>
<text x="48" y="46.3">6</text>
<text x="59.8" y="46.3">9</text>
<text x="59.8" y="44">10</text>
<text x="73.8" y="44.7">62R</text>
<text x="135" y="42.3">330R</text>
<text x="212.6" y="42.3">330R</text>
<text x="48" y="48.7">7</text>
<text x="50.3" y="53.4">PC929</text>
<text x="59.8" y="48.7">8</text>
<text x="69.2" y="48">R31</text>
<text x="69.2" y="51.7">1K</text>
<text x="80.9" y="48">R38</text>
<text x="80.9" y="51.7">10K</text>
<text x="133.3" y="53.4">R50</text>
<text x="153.8" y="51.1">1</text>
<text x="153.8" y="53.4">2</text>
<text x="158.5" y="48.7">PC3</text>
<text x="167.9" y="53.4">7</text>
<text x="167.9" y="51.1">8</text>
<text x="231.4" y="53.4">1</text>
<text x="236.1" y="51.1">PC11</text>
<text x="245.5" y="53.4">8</text>
<text x="69.2" y="59.7">R29</text>
<text x="85.3" y="55.7">C30</text>
<text x="85.3" y="58.1">CAP</text>
<text x="92.5" y="58.1">D18</text>
<text x="132.7" y="59.7">R16</text>
<text x="135.7" y="55.7">2.2K</text>
<text x="153.8" y="55.7">3</text>
<text x="153.8" y="58.1">4</text>
<text x="167.9" y="58.1">5</text>
<text x="167.9" y="55.7">6</text>
<text x="179.7" y="55">R14</text>
<text x="179.7" y="58.8">62R</text>
<text x="212.6" y="59.7">R65</text>
<text x="222.7" y="55.7">R45</text>
<text x="222.7" y="58.1">2.2K</text>
<text x="231.4" y="55.7">2</text>
<text x="231.4" y="58.1">3</text>
<text x="245.5" y="58.1">6</text>
<text x="245.5" y="55.7">7</text>
<text x="257.3" y="57.3">R48</text>
<text x="69.2" y="63.5">1K</text>
<text x="83.1" y="65.4">Z7</text>
<text x="92.5" y="65.1">DIODE</text>
<text x="135" y="63.5">330R</text>
<text x="158.5" y="62.8">PC923</text>
<text x="189.7" y="60.5">R17</text>
<text x="189.7" y="62.8">5.1K</text>
<text x="212.6" y="63.5">330R</text>
<text x="231.4" y="60.5">4</text>
<text x="236.1" y="65.1">PC923</text>
<text x="245.5" y="60.5">5</text>
<text x="257.3" y="61.1">62R</text>
<text x="267.4" y="62.8">R55</text>
<text x="267.4" y="65.1">5.1K</text>
<text x="29.1" y="69.1">R70</text>
<text x="83.1" y="67.2">5.1V</text>
<text x="29.1" y="72.9">330R</text>
<text x="29.9" y="76.9">R46</text>
<text x="48" y="76.9">1</text>
<text x="50.3" y="74.5">PC9</text>
<text x="59.8" y="76.9">14</text>
<text x="84" y="76.9">R71</text>
<text x="29.9" y="79.2">2.2K</text>
<text x="48" y="79.2">2</text>
<text x="48" y="81.5">3</text>
<text x="48" y="83.9">4</text>
<text x="59.8" y="83.9">11</text>
<text x="59.8" y="81.5">12</text>
<text x="59.8" y="79.2">13</text>
<text x="73.8" y="83.2">R69</text>
<text x="84" y="79.2">5.1K</text>
<text x="214.7" y="81.5">C36</text>
<text x="48" y="86.3">5</text>
<text x="48" y="88.6">6</text>
<text x="59.8" y="88.6">9</text>
<text x="59.8" y="86.3">10</text>
<text x="73.8" y="87">62R</text>
<text x="210.2" y="87.9">R83</text>
<text x="212.3" y="86.3">CAP</text>
<text x="48" y="90.9">7</text>
<text x="50.3" y="95.7">PC929</text>
<text x="59.8" y="90.9">8</text>
<text x="69.2" y="90.3">R27</text>
<text x="69.2" y="94">1K</text>
<text x="80.9" y="90.3">R30</text>
<text x="80.9" y="94">10K</text>
<text x="139.7" y="92.6">R85</text>
<text x="167.9" y="95.7">1</text>
<text x="172.6" y="93.3">PC10</text>
<text x="182" y="95.7">8</text>
<text x="210.2" y="91.6">3.3K</text>
<text x="236.1" y="93.1">D20</text>
<text x="236.1" y="95.4">DIODE</text>
<text x="85.3" y="98">C29</text>
<text x="85.3" y="100.3">CAP</text>
<text x="92.5" y="100.3">D16</text>
<text x="135.7" y="100.3">R78</text>
<text x="139.7" y="96.4">39R</text>
<text x="167.9" y="98">2</text>
<text x="167.9" y="100.3">3</text>
<text x="182" y="100.3">6</text>
<text x="182" y="98">7</text>
<text x="186.7" y="97.3">R82</text>
<text x="186.7" y="101">2K</text>
<text x="224.4" y="99.7">R84</text>
<text x="69.2" y="102">R26</text>
<text x="69.2" y="105.8">1K</text>
<text x="83.1" y="107.6">Z4</text>
<text x="92.5" y="107.4">DIODE</text>
<text x="135.7" y="102.7">0.015R</text>
<text x="146.7" y="106.7">R90</text>
<text x="156.1" y="102.5">C37</text>
<text x="156.1" y="104.8">CAP</text>
<text x="167.9" y="102.7">4</text>
<text x="172.6" y="107.4">7840</text>
<text x="182" y="102.7">5</text>
<text x="217.1" y="107.2">IC1</text>
<text x="224.4" y="103.4">1K</text>
<text x="29.1" y="111.4">R67</text>
<text x="83.1" y="109.5">5.1V</text>
<text x="146.7" y="110.4">750R</text>
<text x="198.5" y="109.1">R81</text>
<text x="198.5" y="112.8">10K</text>
<text x="217.1" y="110">393</text>
<text x="29.1" y="115.2">330R</text>
<text x="29.9" y="119.1">R44</text>
<text x="48" y="119.1">1</text>
<text x="50.3" y="116.8">PC5</text>
<text x="59.8" y="119.1">14</text>
<text x="84" y="119.1">R66</text>
<text x="151.2" y="114.2">Z8</text>
<text x="151.2" y="116.6">5.1v</text>
<text x="167.9" y="114.2">C40</text>
<text x="167.9" y="116.6">CAP</text>
<text x="200.8" y="116.1">R80</text>
<text x="200.8" y="119.8">10K</text>
<text x="29.9" y="121.5">2.2K</text>
<text x="48" y="121.5">2</text>
<text x="48" y="123.9">3</text>
<text x="59.8" y="123.9">12</text>
<text x="59.8" y="121.5">13</text>
<text x="73.8" y="125.5">R68</text>
<text x="84" y="121.5">5.1K</text>
<text x="200.6" y="123.9">C35</text>
<text x="219.4" y="123.6">IC1</text>
<text x="236.1" y="125.9">D21</text>
<text x="48" y="126.2">4</text>
<text x="48" y="128.5">5</text>
<text x="48" y="130.9">6</text>
<text x="59.8" y="130.9">9</text>
<text x="59.8" y="128.5">10</text>
<text x="59.8" y="126.2">11</text>
<text x="73.8" y="129.2">62R</text>
<text x="139.7" y="130.1">R86</text>
<text x="172.6" y="130.9">PC12</text>
<text x="200.6" y="130.9">CAP</text>
<text x="219.4" y="126.4">393</text>
<text x="236.1" y="128.3">DIODE</text>
<text x="48" y="133.2">7</text>
<text x="50.3" y="137.9">PC929</text>
<text x="59.8" y="133.2">8</text>
<text x="69.2" y="132.5">R25</text>
<text x="69.2" y="136.3">1K</text>
<text x="80.9" y="132.5">R28</text>
<text x="80.9" y="136.3">10K</text>
<text x="135.7" y="137.9">R79</text>
<text x="139.7" y="134">39R</text>
<text x="167.9" y="133.2">1</text>
<text x="167.9" y="135.6">2</text>
<text x="167.9" y="137.9">3</text>
<text x="182" y="137.9">6</text>
<text x="182" y="135.6">7</text>
<text x="182" y="133.2">8</text>
<text x="186.7" y="134.9">R89</text>
<text x="224.4" y="132.5">R87</text>
<text x="224.4" y="136.3">1K</text>
<text x="85.3" y="140.3">C27</text>
<text x="85.3" y="142.6">CAP</text>
<text x="92.5" y="142.6">D17</text>
<text x="135.7" y="140.3">0.015R</text>
<text x="156.1" y="140.1">C38</text>
<text x="156.1" y="142.4">CAP</text>
<text x="167.9" y="140.3">4</text>
<text x="182" y="140.3">5</text>
<text x="186.7" y="138.6">2K</text>
<text x="210.2" y="141.9">R88</text>
<text x="83.1" y="149.9">Z6</text>
<text x="92.5" y="149.7">DIODE</text>
<text x="146.7" y="144.3">R91</text>
<text x="146.7" y="148">750R</text>
<text x="172.6" y="145">7840</text>
<text x="210.2" y="145.7">3.3K</text>
<text x="214.7" y="149.7">C51</text>
<text x="79.2" y="154.4">R23</text>
<text x="83.1" y="151.8">5.1V</text>
<text x="151.2" y="151.8">Z9</text>
<text x="151.2" y="154.1">5.1v</text>
<text x="167.9" y="151.8">C41</text>
<text x="167.9" y="154.1">CAP</text>
<text x="212.3" y="154.4">CAP</text>
<text x="69.8" y="161.4">R24</text>
<text x="79.2" y="156.7">1K</text>
<text x="50.1" y="162.6">PC6</text>
<text x="64.4" y="165.9">C21</text>
<text x="69.8" y="163.8">1K</text>
<text x="31.5" y="168.2">C22</text>
<text x="31.5" y="170.6">CAP</text>
<text x="47.8" y="172">NEC2501</text>
<text x="62.8" y="173.2">R4</text>
<text x="64.4" y="168.2">CAP</text>
<text x="62.8" y="175.5">5.1K</text>
<text x="264.3" y="192">李和明</text>
</g>
</svg>
